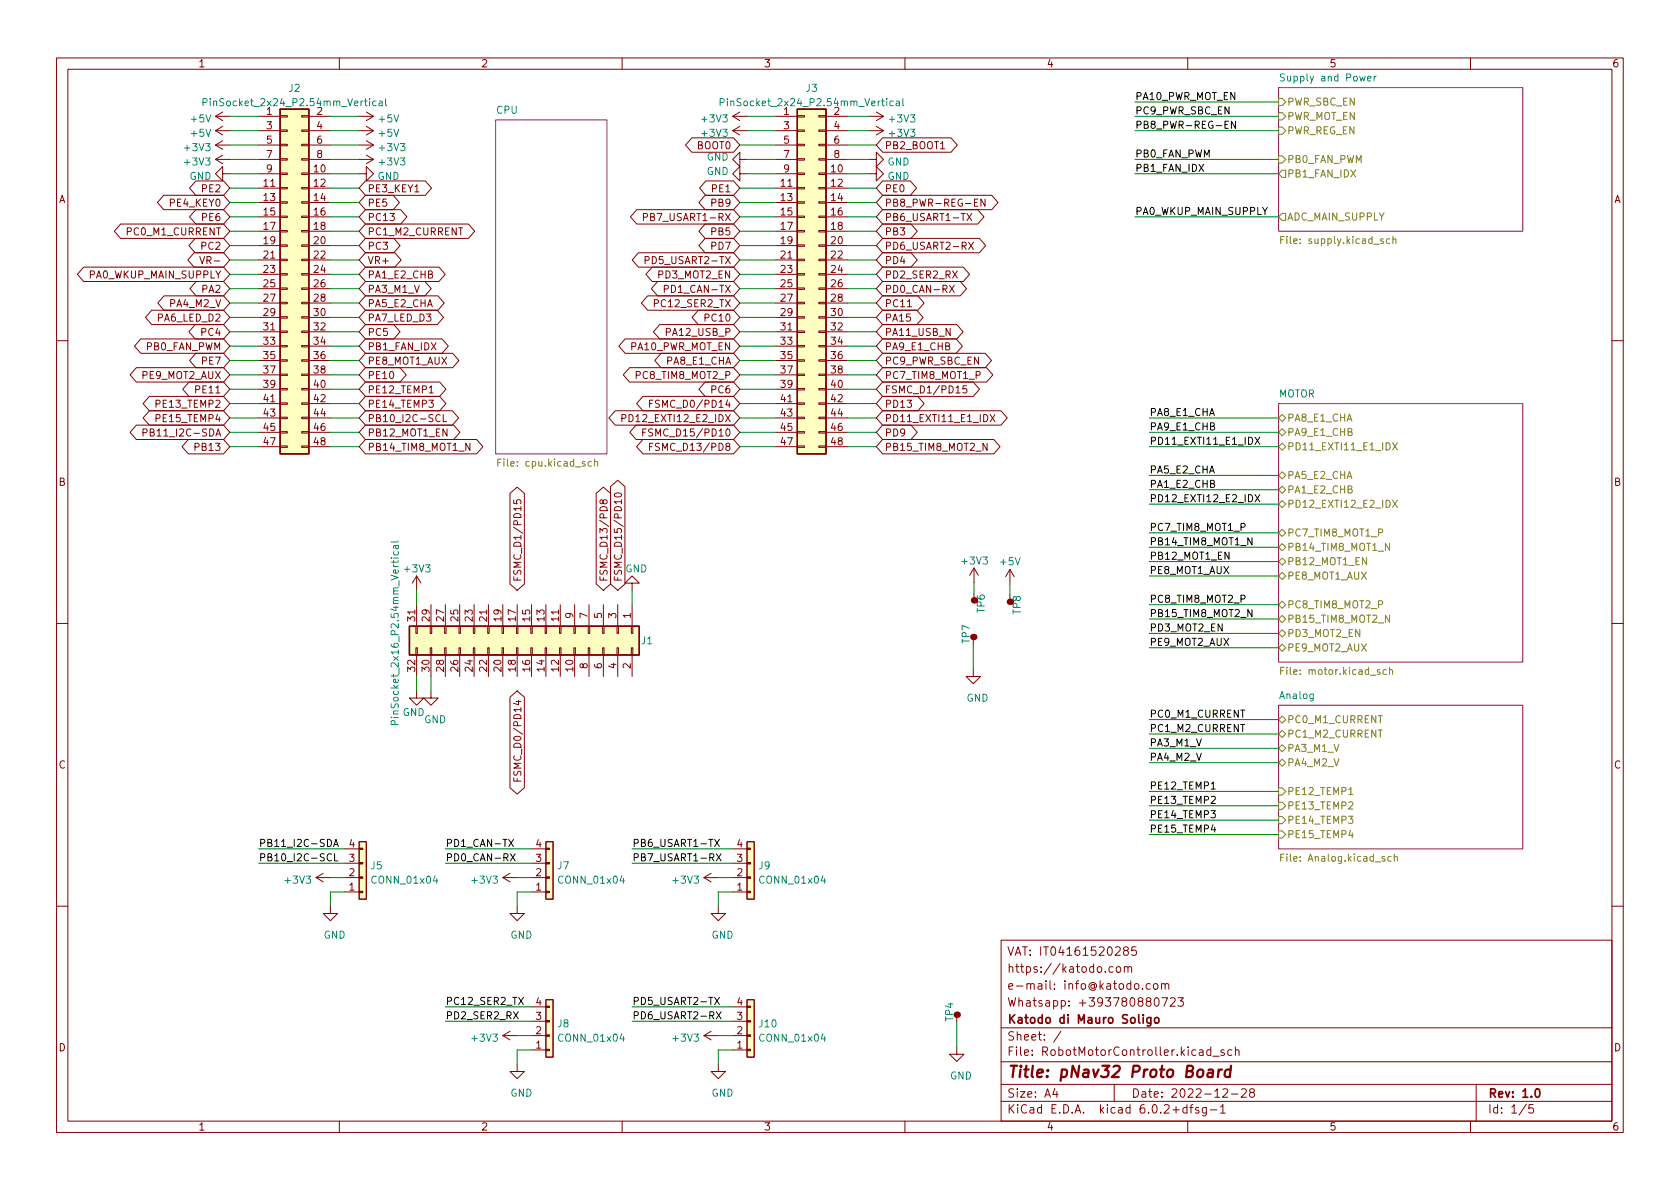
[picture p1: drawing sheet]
<svg xmlns="http://www.w3.org/2000/svg" width="297mm" height="210mm" viewBox="0 0 297 210" stroke-linecap="round" stroke-linejoin="round" font-family="sans-serif">
<g fill="none" stroke="#840000" stroke-width=".18">
<path d="M10 10.2h277v190.1h-277zM12 12.2h273v186.1h-273zM60 10.2v2M64.8 19.8l1.2 .8M110 10.2v2M160 10.2v2M210 10.2v2M260 10.2v2M63.5 20.6h2.5M63.5 23.1h2.5M64.8 22.3l1.2 .8M66 20.6l-1.2 .7"/>
<path d="M66 23.1l-1.2 .8M10 60.2h2M285 60.2h2M10 110.2h2M73.7 101.8l-.8 1.3M73.7 101.8v2.6M73.7 101.8l.7 1.3M111.8 103.1h1.2l-1.2-1.3-1.3 1.3h1.3v1.3M285 110.2h2M76.2 122.2v1.2h1.3l-1.3 1.3-1.3-1.3h1.3M94 157.7h2.5M94 155.2h2.5"/>
<path d="M94 152.6h2.5M94 150.1h2.5M96.5 148.8h1.3v10.2h-1.3zM124.5 155.2h2.5M124.5 155.2l1.2 .8M125.7 154.4l-1.2 .8M10 160.2h2M94 178h2.5M96.5 176.8h1.3v10.1h-1.3zM127 160.3v1.2h1.3l-1.3 1.3-1.3-1.3h1.3M177 166.3h108v32h-108zM196.8 171l-.4-.1-.3 .3v.4l.1 .3h.6"/>
<path d="M197.5 171l.4-.1 .2 .3v.4l-.2 .3h-.4l-.1-.3v-.4zM198.8 171.1l.2-.2 .4 .1v.9M198.8 170.9v1M198.9 168.1l-.3-.3 .1-.2 .2-.2 .5 .1 .1 .2-.1 .2-.6 .2-.2 .3 .1 .4 .2 .1h.5l.1-.3-.1-.4-.2-.1M199.4 171.1l.2-.2 .4 .1 .1 .9M200.9 167.4h-.8v.7l.2-.1 .5 .1 .1 .2v.5l-.3 .1-.5-.1M202 174.8v.1M203.4 174l-.5-.1-.3 .3v.4l.2 .3h.6M204.1 174l.3-.1 .3 .3v.4l-.3 .3h-.3l-.2-.3v-.4zM204.2 176.6l.2-.2a.81 .81 0 0 1 .6 .7 .81 .81 0 0 1-.3 .8h-.1a.81 .81 0 0 1-.4-1.3zM205.4 174.1l.2-.2 .3 .1 .1 .9M205.4 173.9v1"/>
<path d="M205.4 176.4h1l-.6 1.5M206 174.1l.2-.2 .4 .1v.9M206.9 176.6l.6-.2 .2 .2 .1 .3-.9 1h.9M208.3 176.4h.9l-.5 .6 .4 .1v.7l-.2 .1h-.4l-.2-.1M285 160.2h2M60 198.3v2M94 185.7h2.5M94 183.1h2.5M94 180.6h2.5M110 198.3v2M160 198.3v2M177 194.8h108"/>
<path d="M177 191.8h108M177 187.8h108M177 181.8h108M186.5 192.5l-.4 1h1M186.9 193v1M187.6 182.4l-1.3 1.9M197 191.8v3M209.9 195.9l-.5-.1-.3 .3v.4l.2 .3h.6M209.9 195.3v1.5M210 198.3v2M210.4 195.8h.5M210.9 195.3l-.3 .2v1.3"/>
<path d="M211.9 195.9l-.3-.1-.2 .2v.3l.5 .1v.4h-.5M213.3 195.8v1.2l-.3 .3h-.4M213.3 195.9l-.4-.1-.3 .3v.4l.1 .3h.6M214 196.3h1.1M214.1 185.7l-.5-.1-.2 .3v.4l.1 .3h.6M214.1 185.1v1.5M214.4 186.8h1.2M215.8 195.8l.4-.5v1.5M215.8 196.8h.8M216.2 192.7l.6-.2 .2 .2 .1 .3-1 1h1M216.4 185.7l-.3-.1-.2 .2v.3l.5 .1v.4h-.5M217.7 193.5h1.2"/>
<path d="M217.8 185.7l-.4-.1-.3 .3v.4l.1 .3h.6M218.4 185.8l.2-.2 .4 .1 .1 .9M218.4 185.1v1.5M219.5 192.7l.6-.2 .2 .2 .1 .3-1 1h1M221.2 193.2l-.3-.3 .1-.2 .2-.2 .4 .1 .2 .2-.1 .2-.6 .2-.2 .3 .1 .4 .2 .1h.4l.2-.3-.1-.4-.2-.1M260 198.3v2M261 191.8v6.5M269.9 195.3l-1.3 1.9M271.1 195.3h-.7l-.1 .7 .2-.1 .5 .1 .2 .2-.1 .5-.2 .1-.6-.1"/>
</g>
<path d="M202.1 179.4v.2M202.1 179.9v1M203.5 179.9v1.2l-.3 .3h-.4M203.5 180l-.4-.1-.3 .3v.4l.1 .3h.6M204.2 180.1l.2-.2 .4 .2 .1 .5-.1 .3h-.4l-.2-.1zM271.6 192.6l.2-.1a.82 .82 0 0 1 .6 .7 .82 .82 0 0 1-.3 .8h-.2a.81 .81 0 0 1-.6-.6 .81 .81 0 0 1 .3-.8z" fill="none" stroke="#840000" stroke-width=".3"/>
<path d="M213.7 189.2l.2-.1 .5 .1v1.3M214.5 189.6l-.7 .1a.4 .4 0 0 0-.3 .3 .4 .4 0 0 0 .2 .5l.7-.1M215.5 189.1l-.2 1.4M216.1 189.1l-.4 .1-.3 .3M217.6 189.2a.66 .66 0 0 0-1 .3l-.1 .6 .2 .3 .1 .1 .6-.1M217.7 188.5l-.3 2" fill="none" stroke="#840000" stroke-width=".4"/>
<g fill="#fff" stroke="#fff" stroke-width=".18">
<path d="M226.1 124.7h43.1v25.4h-43.1z"/>
<path d="M87.6 21.2h19.7v59.1h-19.7z"/>
<path d="M226.1 71.4h43.1v45.7h-43.1z"/>
<path d="M226.1 15.5h43.1v25.4h-43.1z"/>
</g>
<path d="M226.1 15.5h43.1v25.4h-43.1zM87.6 21.2h19.7v59.1h-19.7zM226.1 71.4h43.1v45.7h-43.1zM226.1 124.7h43.1v25.4h-43.1z" fill="none" stroke="#840084" stroke-width=".18"/>
<g fill="none" stroke="#848400" stroke-width=".18">
<path d="M226.1 17.4h.6l.6 .6-.6 .7h-.6zM226.1 19.9h.6l.6 .7-.6 .6h-.6zM226.1 22.5h.6l.6 .6-.6 .6h-.6zM226.1 27.6h.6l.6 .6-.6 .6h-.6zM226.7 30.1h.6v1.3h-.6l-.6-.7zM226.7 37.7h.6v1.3h-.6l-.6-.7zM226.4 42.4h.5M227 41.8h-.6v1.3M245.7 42.3l-.3-.1-.3 .3 .1 .5h.5M246.3 42.3l.2-.1 .3 .1v.8M246.3 41.8v1.3M226.1 73.9l.6-.6 .6 .6-.6 .6z"/>
<path d="M226.1 76.4l.6-.6 .6 .6-.6 .7zM226.1 79l.6-.6 .6 .6-.6 .6zM246.2 78.3l.9 1.3M247.1 78.3l-.9 1.3M88 81.8h.4M88.6 81.2h-.6v1.2M104.6 81.7l-.4-.1-.2 .2 .1 .6h.5M105.1 81.7l.2-.1 .3 .1 .1 .7M105.1 81.2v1.2M226.1 96.8l.6-.7 .6 .7-.6 .6zM226.1 99.3l.6-.6 .6 .6-.6 .6zM226.1 94.2l.6-.6 .6 .6-.6 .7z"/>
<path d="M226.1 84.1l.6-.7 .6 .7-.6 .6zM226.1 89.1l.6-.6 .6 .6-.6 .7zM226.1 86.6l.6-.6 .6 .6-.6 .6zM245.7 96.1v1.2l-.7-1.2v1.2M246.2 88.5l.9 1.2M247.1 88.5l-.9 1.2M226.1 112l.6-.6 .6 .6-.6 .6zM226.1 106.9l.6-.6 .6 .6-.6 .7zM226.1 114.5l.6-.6 .6 .6-.6 .7zM226.4 118.6h.5M226.7 108.8l.6 .7-.6 .6-.6-.6zM226.7 101.2l.6 .6-.6 .7-.6-.7z"/>
<path d="M227 118h-.6v1.3M245.1 118.5l-.3-.1-.3 .3 .1 .5h.5M245.7 118.5l.2-.1 .3 .1v.8M245.7 118v1.3M245.7 108.8v1.2l-.7-1.2v1.2M226.1 139.3h.6l.6 .6-.6 .7h-.6zM226.1 129.8l.6-.6 .6 .6-.6 .6zM226.1 127.2l.6-.6 .6 .6-.6 .7zM226.1 134.9l.6-.7 .6 .7-.6 .6zM226.7 131.7l.6 .6-.6 .7-.6-.7zM226.1 146.9h.6l.6 .7-.6 .6h-.6zM226.1 144.4h.6l.6 .6-.6 .7h-.6z"/>
<path d="M226.1 141.9h.6l.6 .6-.6 .6h-.6zM226.4 151.6h.5M227 151h-.6v1.3M238.5 140.5h.7M246 151.5l-.4-.1-.2 .3 .1 .5h.5M246.5 151.6l.2-.2 .3 .1 .1 .8M246.5 151v1.3"/>
</g>
<path d="M227.1 13.1h-.5l-.2 .1v.3l.6 .3 .1 .3-.2 .2h-.5M241.8 13.9l.6-.1-.1-.3h-.3l-.2 .2 .1 .6h.4M243 13.5v.8M243.3 13.5l-.3 .2" fill="none" stroke="#008484" stroke-width=".18"/>
<g fill="#ffffc2" stroke="#ffffc2" stroke-width=".18">
<path d="M96.5 148.8h1.3v10.2h-1.3z"/>
<path d="M96.5 176.8h1.3v10.1h-1.3z"/>
</g>
<g fill="#840000" stroke="#840000" stroke-width=".18">
<path d="M96.5 150h.7v.2h-.7z"/>
<path d="M96.5 152.5h.7v.3h-.7z"/>
<path d="M96.5 155.1h.7v.2h-.7z"/>
<path d="M96.5 157.6h.7v.3h-.7z"/>
<path d="M96.5 177.9h.7v.3h-.7z"/>
<path d="M96.5 180.5h.7v.2h-.7z"/>
<path d="M96.5 183h.7v.3h-.7z"/>
<path d="M96.5 185.5h.7v.3h-.7z"/>
</g>
<circle cx="172.1" cy="112.6" r=".57" fill="#840000"/>
<g fill="none" stroke="#840000" stroke-width=".18">
<path d="M63.5 30.7h1.3v-1.2l1.2 1.2-1.2 1.3v-1.3M63.5 28.2h2.5M64.8 27.4l1.2 .8M66 28.2l-1.2 .8M73.5 110.7h.3v1.3h-.3zM73.5 114.5h.3v1.3h-.3zM73.7 106.9v3.8M73.7 115.8v3.8M76.1 110.7h.2v1.3h-.2zM76.1 114.5h.2v1.3h-.2zM76.2 106.9v3.8M76.2 115.8v3.8"/>
<path d="M78.6 110.7h.3v1.3h-.3zM78.6 114.5h.3v1.3h-.3zM78.7 106.9v3.8M78.7 115.8v3.8M81.2 110.7h.2v1.3h-.2zM81.2 114.5h.2v1.3h-.2zM81.3 106.9v3.8M81.3 115.8v3.8M83.7 110.7h.2v1.3h-.2zM83.7 114.5h.2v1.3h-.2zM83.8 106.9v3.8M83.8 115.8v3.8"/>
<path d="M86.2 110.7h.3v1.3h-.3zM86.2 114.5h.3v1.3h-.3zM86.4 106.9v3.8M86.4 115.8v3.8M88.8 110.7h.2v1.3h-.2zM88.8 114.5h.2v1.3h-.2zM88.9 106.9v3.8M88.9 115.8v3.8M91.3 110.7h.3v1.3h-.3zM91.3 114.5h.3v1.3h-.3zM91.4 106.9v3.8M91.4 115.8v3.8"/>
<path d="M93.9 110.7h.2v1.3h-.2zM93.9 114.5h.2v1.3h-.2zM94 106.9v3.8M94 115.8v3.8M96.4 110.7h.2v1.3h-.2zM96.4 114.5h.2v1.3h-.2zM96.5 106.9v3.8M96.5 115.8v3.8M98.9 110.7h.3v1.3h-.3zM98.9 114.5h.3v1.3h-.3zM99.1 106.9v3.8M99.1 115.8v3.8"/>
<path d="M101.5 110.7h.2v1.3h-.2zM101.5 114.5h.2v1.3h-.2zM101.6 106.9v3.8M101.6 115.8v3.8M104 110.7h.3v1.3h-.3zM104 114.5h.3v1.3h-.3zM104.1 106.9v3.8M104.1 115.8v3.8M106.6 110.7h.2v1.3h-.2zM106.6 114.5h.2v1.3h-.2zM106.7 106.9v3.8M106.7 115.8v3.8"/>
<path d="M109.1 110.7h.2v1.3h-.2zM109.1 114.5h.2v1.3h-.2zM109.2 106.9v3.8M109.2 115.8v3.8M111.6 110.7h.3v1.3h-.3zM111.6 114.5h.3v1.3h-.3zM111.8 106.9v3.8M111.8 115.8v3.8M172.1 112.6v1.3M172.2 100.5l-.8 1.2M172.2 100.5v2.5M172.2 100.5l.8 1.2"/>
<path d="M178.6 100.7l-.8 1.3M178.6 100.7v2.5M178.6 100.7l.7 1.3M73.7 122.2v1.2h1.2l-1.2 1.3-1.3-1.3h1.3M55.9 155.2h2.5M55.9 155.2l1.2 .8M57.1 154.4l-1.2 .8M88.9 155.2l1.3 .8M88.9 155.2h2.5M90.2 154.4l-1.3 .8M129.5 155.2h2.6M129.5 157.7h2.6"/>
<path d="M129.5 152.6h2.6M129.5 150.1h2.6M132.1 148.8h1.2v10.2h-1.2zM58.4 160.3v1.2h1.3l-1.3 1.3-1.3-1.3h1.3M88.9 183.1h2.5M88.9 183.1l1.3 .8M90.2 182.4l-1.3 .7M91.4 188.2v1.3h1.3l-1.3 1.2-1.2-1.2h1.2M124.5 183.1l1.2 .8M124.5 183.1h2.5M125.7 182.4l-1.2 .7M127 188.2v1.3h1.3l-1.3 1.2-1.3-1.2h1.3"/>
<path d="M169.2 185.2v1.2h1.2l-1.2 1.3-1.3-1.3h1.3"/>
</g>
<g fill="#ffffc2" stroke="#ffffc2" stroke-width=".18">
<path d="M132.1 148.8h1.2v10.2h-1.2z"/>
<path d="M72.4 110.7h40.6v5.1h-40.6z"/>
</g>
<g fill="#840000" stroke="#840000" stroke-width=".18">
<path d="M132.1 150h.6v.2h-.6z"/>
<path d="M132.1 152.5h.6v.3h-.6z"/>
<path d="M132.1 155.1h.6v.2h-.6z"/>
<path d="M132.1 157.6h.6v.3h-.6z"/>
</g>
<path d="M72.4 110.7h40.6v5.1h-40.6z" fill="none" stroke="#840000" stroke-width=".25"/>
<path d="M69.6 97.5v.4l.2 .2 .6-.1v-.5M69.9 96.4v.5l.2 .2 .3-.2v-.5M70.4 96.4l-.8 .1v.5M70.4 95.7l-.2 .1h-1M69.8 128.1v-.6l-.2-.1-.3 .1-.1 .6h1.2" fill="none" stroke="#008484" stroke-width=".18"/>
<circle cx="169.2" cy="179.4" r=".57" fill="#840000"/>
<path d="M63.5 25.6h2.5M64.8 24.9l1.2 .7M66 25.6l-1.2 .8M129.5 178h2.6M132.1 176.8h1.2v10.1h-1.2zM169.2 179.4v1.3M129.5 185.7h2.6M129.5 183.1h2.6M129.5 180.6h2.6" fill="none" stroke="#840000" stroke-width=".18"/>
<path d="M132.1 176.8h1.2v10.1h-1.2z" fill="#ffffc2" stroke="#ffffc2" stroke-width=".18"/>
<g fill="#840000" stroke="#840000" stroke-width=".18">
<path d="M132.1 177.9h.6v.3h-.6z"/>
<path d="M132.1 180.5h.6v.2h-.6z"/>
<path d="M132.1 183h.6v.3h-.6z"/>
<path d="M132.1 185.5h.6v.3h-.6z"/>
</g>
<circle cx="172.2" cy="106.2" r=".57" fill="#840000"/>
<path d="M172.2 104.9v1.3" fill="none" stroke="#840000" stroke-width=".18"/>
<circle cx="178.6" cy="106.4" r=".57" fill="#840000"/>
<g fill="none" stroke="#840000" stroke-width=".18">
<path d="M39.4 19.8l-1.3 .8M130.8 19.8l-1.3 .8M154.9 19.8l1.3 .8M21.3 39.6h18.2l1.1 1.3-1.1 1.3h-18.2l-1.1-1.3zM28.9 34.5h10.6l1.1 1.3-1.1 1.3h-10.6l-1.1-1.3zM34.6 37.1h4.9l1.1 1.2-1.1 1.3h-4.9l-1.1-1.3zM34.6 32h4.9l1.1 1.3-1.1 1.2h-4.9l-1.1-1.2zM38.1 20.6h2.5M38.1 23.1h2.5M38.1 25.6h2.5M38.1 28.2h2.5M38.1 28.2l1.3 .8"/>
<path d="M38.1 25.6l1.3 .8M38.1 23.1l1.3 .8M38.1 20.6l1.3 .7M39.4 30.7v-1.2l-1.3 1.2 1.3 1.3v-1.3h1.2M39.4 27.4l-1.3 .8M39.4 24.9l-1.3 .7M39.4 22.3l-1.3 .8M45.7 20.6h3.8M45.7 30.7h3.8M45.7 33.3h3.8M45.7 35.8h3.8M45.7 38.3h3.8"/>
<path d="M45.7 23.1h3.8M45.7 25.6h3.8M45.7 28.2h3.8M49.5 38.2h1.3v.3h-1.3zM49.5 35.7h1.3v.2h-1.3zM49.5 33.1h1.3v.3h-1.3zM49.5 30.6h1.3v.3h-1.3zM49.5 28.1h1.3v.2h-1.3zM49.5 25.5h1.3v.3h-1.3zM49.5 23h1.3v.2h-1.3zM49.5 20.4h1.3v.3h-1.3zM53.3 38.2h1.3v.3h-1.3z"/>
<path d="M53.3 35.7h1.3v.2h-1.3zM53.3 33.1h1.3v.3h-1.3zM53.3 30.6h1.3v.3h-1.3zM53.3 28.1h1.3v.2h-1.3zM53.3 25.5h1.3v.3h-1.3zM53.3 23h1.3v.2h-1.3zM53.3 20.4h1.3v.3h-1.3zM54.6 20.6h3.8M54.6 30.7h3.8M54.6 33.3h3.8M54.6 35.8h3.8M54.6 38.3h3.8"/>
<path d="M54.6 23.1h3.8M54.6 25.6h3.8M54.6 28.2h3.8M64.6 32h10.6l1.1 1.3-1.1 1.2h-10.6l-1.1-1.2zM64.6 34.5h4.9l1.1 1.3-1.1 1.3h-4.9l-1.1-1.3zM64.6 37.1h6.2l1.2 1.2-1.2 1.3h-6.2l-1.1-1.3zM64.6 39.6h18.2l1.1 1.3-1.1 1.3h-18.2l-1.1-1.3zM73.4 33.9h.7M112.6 37.1h17.1l1.1 1.2-1.1 1.3h-17.1l-1.1-1.3zM113.8 38.4l.6-.1 .1-.1-.1-.3-.6-.2v1.3M122.3 24.4h7.4l1.1 1.2-1.1 1.3h-7.4l-1.1-1.3zM124.7 34.5h5l1.1 1.3-1.1 1.3h-5l-1.1-1.3z"/>
<path d="M124.7 39.6h5l1.1 1.3-1.1 1.3h-5l-1.1-1.3zM124.8 32h4.9l1.1 1.3-1.1 1.2h-4.9l-1.1-1.2zM129.5 20.6h2.6M129.5 23.1h2.6M129.5 23.1l1.3 .8M129.5 20.6l1.3 .7M130.8 30.7v-1.2l-1.3 1.2 1.3 1.3v-1.3h1.3M130.8 28.2v-1.3l-1.3 1.3 1.3 1.3v-1.3h1.3M130.8 22.3l-1.3 .8M137.2 20.6h3.8M137.2 30.7h3.8M137.2 33.3h3.8"/>
<path d="M137.2 35.8h3.8M137.2 38.3h3.8M137.2 23.1h3.8M137.2 25.6h3.8M137.2 28.2h3.8M141 38.2h1.2v.3h-1.2zM141 35.7h1.2v.2h-1.2zM141 33.1h1.2v.3h-1.2zM141 30.6h1.2v.3h-1.2zM141 28.1h1.2v.2h-1.2zM141 25.5h1.2v.3h-1.2zM141 23h1.2v.2h-1.2z"/>
<path d="M141 20.4h1.2v.3h-1.2zM144.8 38.2h1.2v.3h-1.2zM144.8 35.7h1.2v.2h-1.2zM144.8 33.1h1.2v.3h-1.2zM144.8 30.6h1.2v.3h-1.2zM144.8 28.1h1.2v.2h-1.2zM144.8 25.5h1.2v.3h-1.2zM144.8 23h1.2v.2h-1.2zM144.8 20.4h1.2v.3h-1.2zM146 20.6h3.9M146 30.7h3.9M146 33.3h3.9"/>
<path d="M146 35.8h3.9M146 38.3h3.9M146 23.1h3.9M146 25.6h3.9M146 28.2h3.9M153.7 30.7h1.2v-1.2l1.3 1.2-1.3 1.3v-1.3M153.7 28.2h1.2v-1.3l1.3 1.3-1.3 1.3v-1.3M153.7 20.6h2.5M153.7 23.1h2.5M154.9 22.3l1.3 .8M156.1 32h4.9l1.1 1.3-1.1 1.2h-4.9l-1.2-1.2zM156.1 34.5h19.2l1.2 1.3-1.2 1.3h-19.2l-1.2-1.3z"/>
<path d="M156.1 37.1h16.8l1.1 1.2-1.1 1.3h-16.8l-1.2-1.3zM156.1 24.4h12l1.2 1.2-1.2 1.3h-12l-1.2-1.3zM156.1 39.6h5l1.1 1.3-1.1 1.3h-5l-1.2-1.3zM156.2 20.6l-1.3 .7M156.2 23.1l-1.3 .8M166.3 26.3h.7M171 37.7l.8 1.3M171.8 37.7l-.8 1.3M172.9 35.2h-.6v1.3h.6M174.2 35.2v1.3l-.8-1.3v1.3M14.8 47.2h24.7l1.1 1.3-1.1 1.3h-24.7l-1.1-1.3zM24.9 59.9h14.6l1.1 1.3-1.1 1.3h-14.6l-1.1-1.3z"/>
<path d="M26.8 54.9h12.7l1.1 1.2-1.1 1.3h-12.7l-1.1-1.3zM29 52.3h10.5l1.1 1.3-1.1 1.3h-10.5l-1.1-1.3zM34.3 44.7h5.2l1.1 1.3-1.1 1.2h-5.2l-1.1-1.2zM34.5 42.2h5l1.1 1.2-1.1 1.3h-5l-1.1-1.3zM34.5 57.4h5l1.1 1.3-1.1 1.2h-5l-1.1-1.2zM34.7 49.8h4.8l1.1 1.2-1.1 1.3h-4.8l-1.1-1.3zM35.3 45.4l.4 1.2 .5-1.2M45.7 40.9h3.8M45.7 43.4h3.8M45.7 46h3.8M45.7 48.5h3.8M45.7 51h3.8"/>
<path d="M45.7 53.6h3.8M45.7 56.1h3.8M45.7 58.7h3.8M49.5 58.5h1.3v.3h-1.3zM49.5 56h1.3v.3h-1.3zM49.5 53.5h1.3v.2h-1.3zM49.5 50.9h1.3v.3h-1.3zM49.5 48.4h1.3v.2h-1.3zM49.5 45.8h1.3v.3h-1.3zM49.5 43.3h1.3v.3h-1.3zM49.5 40.8h1.3v.2h-1.3zM53.3 58.5h1.3v.3h-1.3z"/>
<path d="M53.3 56h1.3v.3h-1.3zM53.3 53.5h1.3v.2h-1.3zM53.3 50.9h1.3v.3h-1.3zM53.3 48.4h1.3v.2h-1.3zM53.3 45.8h1.3v.3h-1.3zM53.3 43.3h1.3v.3h-1.3zM53.3 40.8h1.3v.2h-1.3zM54.6 40.9h3.8M54.6 43.4h3.8M54.6 46h3.8M54.6 48.5h3.8M54.6 51h3.8"/>
<path d="M54.6 53.6h3.8M54.6 56.1h3.8M54.6 58.7h3.8M64.6 44.7h5.2l1.1 1.3-1.1 1.2h-5.2l-1.1-1.2zM64.6 57.4h5l1.1 1.3-1.1 1.2h-5l-1.1-1.2zM64.6 47.2h13l1.1 1.3-1.1 1.3h-13l-1.1-1.3zM64.6 42.2h5l1.1 1.2-1.1 1.3h-5l-1.1-1.3zM64.6 54.9h12.7l1.1 1.2-1.1 1.3h-12.7l-1.1-1.3zM64.6 49.8h10.5l1.1 1.2-1.1 1.3h-10.5l-1.1-1.3zM64.6 59.9h13.6l1.1 1.3-1.1 1.3h-13.6l-1.1-1.3zM64.6 52.3h12.8l1.1 1.3-1.1 1.3h-12.8l-1.1-1.3zM110.5 59.9h19.2l1.1 1.3-1.1 1.3h-19.2l-1.1-1.3z"/>
<path d="M112.9 44.7h16.8l1.1 1.3-1.1 1.2h-16.8l-1.1-1.2zM114.1 46h.6l.1-.2-.1-.3-.6-.1v1.2M114.5 52.3h15.2l1.1 1.3-1.1 1.3h-15.2l-1.1-1.3zM115.3 47.2h14.4l1.1 1.3-1.1 1.3h-14.4l-1.1-1.3zM116.3 49.8h13.4l1.1 1.2-1.1 1.3h-13.4l-1.1-1.3zM116.6 57.4h13.1l1.1 1.3-1.1 1.2h-13.1l-1.1-1.2zM117.5 51.1l.6-.1 .1-.1-.1-.3-.6-.2v1.3M123.5 54.9h6.2l1.1 1.2-1.1 1.3h-6.2l-1.1-1.3zM124.7 42.2h5l1.1 1.2-1.1 1.3h-5l-1.1-1.3zM137.2 40.9h3.8M137.2 43.4h3.8M137.2 46h3.8"/>
<path d="M137.2 48.5h3.8M137.2 51h3.8M137.2 53.6h3.8M137.2 56.1h3.8M137.2 58.7h3.8M141 58.5h1.2v.3h-1.2zM141 56h1.2v.3h-1.2zM141 53.5h1.2v.2h-1.2zM141 50.9h1.2v.3h-1.2zM141 48.4h1.2v.2h-1.2zM141 45.8h1.2v.3h-1.2zM141 43.3h1.2v.3h-1.2z"/>
<path d="M141 40.8h1.2v.2h-1.2zM144.8 58.5h1.2v.3h-1.2zM144.8 56h1.2v.3h-1.2zM144.8 53.5h1.2v.2h-1.2zM144.8 50.9h1.2v.3h-1.2zM144.8 48.4h1.2v.2h-1.2zM144.8 45.8h1.2v.3h-1.2zM144.8 43.3h1.2v.3h-1.2zM144.8 40.8h1.2v.2h-1.2zM146 40.9h3.9M146 43.4h3.9M146 46h3.9"/>
<path d="M146 48.5h3.9M146 51h3.9M146 53.6h3.9M146 56.1h3.9M146 58.7h3.9M156.1 57.4h13.1l1.1 1.3-1.1 1.2h-13.1l-1.2-1.2zM156.1 59.9h13l1.1 1.3-1.1 1.3h-13l-1.2-1.3zM156.1 54.9h6l1.1 1.2-1.1 1.3h-6l-1.2-1.3zM156.1 44.7h5l1.1 1.3-1.1 1.2h-5l-1.2-1.2zM156.1 52.3h6.2l1.1 1.3-1.1 1.3h-6.2l-1.2-1.3zM156.1 49.8h13.7l1.1 1.2-1.1 1.3h-13.7l-1.2-1.3zM156.1 42.2h17.1l1.1 1.2-1.1 1.3h-17.1l-1.2-1.3z"/>
<path d="M156.1 47.2h14.2l1.1 1.3-1.1 1.3h-14.2l-1.2-1.3zM160.4 54.3h.8M167.9 50.4l.8 1.3M168.7 50.4l-.8 1.3M171.3 42.8l.8 1.3M172.1 42.8l-.8 1.3M24.1 75.2h15.4l1.1 1.2-1.1 1.3h-15.4l-1.1-1.3zM24.1 65h15.4l1.1 1.3-1.1 1.3h-15.4l-1.1-1.3zM25.3 76.5l.6-.1 .1-.1v-.3l-.7-.2v1.3M26.4 70.1h13.1l1.1 1.3-1.1 1.2h-13.1l-1.1-1.2zM26.4 72.6h13.1l1.1 1.3-1.1 1.3h-13.1l-1.1-1.3zM33.3 77.7h6.2l1.1 1.3-1.1 1.3h-6.2l-1.1-1.3z"/>
<path d="M33.4 67.6h6.1l1.1 1.2-1.1 1.3h-6.1l-1.1-1.3zM34.6 62.5h4.9l1.1 1.2-1.1 1.3h-4.9l-1.1-1.3zM45.7 61.2h3.8M45.7 63.7h3.8M45.7 66.3h3.8M45.7 68.8h3.8M45.7 71.4h3.8M45.7 73.9h3.8M45.7 76.4h3.8M45.7 79h3.8M49.5 78.9h1.3v.2h-1.3zM49.5 76.3h1.3v.3h-1.3z"/>
<path d="M49.5 73.8h1.3v.2h-1.3zM49.5 71.2h1.3v.3h-1.3zM49.5 68.7h1.3v.3h-1.3zM49.5 66.2h1.3v.2h-1.3zM49.5 63.6h1.3v.3h-1.3zM49.5 61.1h1.3v.2h-1.3zM53.3 78.9h1.3v.2h-1.3zM53.3 76.3h1.3v.3h-1.3zM53.3 73.8h1.3v.2h-1.3zM53.3 71.2h1.3v.3h-1.3zM53.3 68.7h1.3v.3h-1.3zM53.3 66.2h1.3v.2h-1.3z"/>
<path d="M53.3 63.6h1.3v.3h-1.3zM53.3 61.1h1.3v.2h-1.3zM54.6 61.2h3.8M54.6 63.7h3.8M54.6 66.3h3.8M54.6 68.8h3.8M54.6 71.4h3.8M54.6 73.9h3.8M54.6 76.4h3.8M54.6 79h3.8M64.6 67.6h13.1l1.1 1.2-1.1 1.3h-13.1l-1.1-1.3zM64.6 65h6.1l1.1 1.3-1.1 1.3h-6.1l-1.1-1.3z"/>
<path d="M64.6 62.5h15.4l1.1 1.2-1.1 1.3h-15.4l-1.1-1.3zM64.6 75.2h15.6l1.1 1.2-1.1 1.3h-15.6l-1.1-1.3zM64.6 77.7h19.7l1.1 1.3-1.1 1.3h-19.7l-1.1-1.3zM64.6 72.6h15.4l1.1 1.3-1.1 1.3h-15.4l-1.1-1.3zM64.6 70.1h13.1l1.1 1.3-1.1 1.2h-13.1l-1.1-1.2zM75.9 69.5h.7M77.8 73.4a.6 .6 0 0 0-.8 .4 .6 .6 0 0 0 .6 .8l.2-.1M78.4 73.3v1.3h.6M83.1 78.4v1.3l-.7-1.3v1.3M108.8 72.6h20.9l1.1 1.3-1.1 1.3h-20.9l-1.1-1.3zM110 74l.6-.1 .1-.2-.1-.3-.6-.1v1.3M111.3 65h18.4l1.1 1.3-1.1 1.3h-18.4l-1.1-1.3z"/>
<path d="M112.5 75.2h17.2l1.1 1.2-1.1 1.3h-17.2l-1.1-1.3zM113.6 76.4h.5M113.7 70.1h16l1.1 1.3-1.1 1.2h-16l-1.1-1.2zM113.7 77.7h16l1.1 1.3-1.1 1.3h-16l-1.1-1.3zM114.2 75.8h-.6v1.3M114.9 71.4h.4M114.9 79h.4M115.4 75.9l-.5-.1-.2 .2v.3l.6 .3 .1 .3-.2 .2h-.5M115.5 70.8h-.6v1.2M115.5 78.4h-.6v1.3M116.9 62.5h12.8l1.1 1.2-1.1 1.3h-12.8l-1.1-1.3zM124.7 67.6h5l1.1 1.2-1.1 1.3h-5l-1.1-1.3z"/>
<path d="M137.2 61.2h3.8M137.2 63.7h3.8M137.2 66.3h3.8M137.2 68.8h3.8M137.2 71.4h3.8M137.2 73.9h3.8M137.2 76.4h3.8M137.2 79h3.8M141 78.9h1.2v.2h-1.2zM141 76.3h1.2v.3h-1.2zM141 73.8h1.2v.2h-1.2zM141 71.2h1.2v.3h-1.2z"/>
<path d="M141 68.7h1.2v.3h-1.2zM141 66.2h1.2v.2h-1.2zM141 63.6h1.2v.3h-1.2zM141 61.1h1.2v.2h-1.2zM144.8 78.9h1.2v.2h-1.2zM144.8 76.3h1.2v.3h-1.2zM144.8 73.8h1.2v.2h-1.2zM144.8 71.2h1.2v.3h-1.2zM144.8 68.7h1.2v.3h-1.2zM144.8 66.2h1.2v.2h-1.2zM144.8 63.6h1.2v.3h-1.2zM144.8 61.1h1.2v.2h-1.2z"/>
<path d="M146 61.2h3.9M146 63.7h3.9M146 66.3h3.9M146 68.8h3.9M146 71.4h3.9M146 73.9h3.9M146 76.4h3.9M146 79h3.9M156.1 75.2h5l1.1 1.2-1.1 1.3h-5l-1.2-1.3zM156.1 70.1h6.2l1.1 1.3-1.1 1.2h-6.2l-1.2-1.2zM156.1 62.5h18.1l1.1 1.2-1.1 1.3h-18.1l-1.2-1.3zM156.1 65h18.3l1.1 1.3-1.1 1.3h-18.3l-1.2-1.3z"/>
<path d="M156.1 67.6h16l1.1 1.2-1.1 1.3h-16l-1.2-1.3zM156.1 72.6h20.9l1.1 1.3-1.1 1.3h-20.9l-1.2-1.3zM156.1 77.7h19.6l1.1 1.3-1.1 1.3h-19.6l-1.2-1.3zM170.9 68.2h-.6l-.1 .6 .2-.1 .4 .1 .2 .1-.1 .5-.2 .1-.5-.1M174.5 78.4v1.3l-.7-1.3v1.3M175.1 73.3l.8 1.3M175.9 73.3l-.8 1.3M90.2 87.3l1.2-1.2 1.3 1.2v16l-1.3 1.1-1.2-1.1zM90.8 88.4v.6l.6 .1-.1-.2 .1-.4 .2-.1h.4l.1 .2-.1 .5M105.4 87.3l1.3-1.2 1.3 1.2v16l-1.3 1.1-1.3-1.1zM106.6 88.6l.3-.2h.2l.2 .2v.4l-.4 .1-.2-.1-.2-.6h-.2l-.2 .1v.4l.1 .1 .2 .1 .2-.2M107.9 86l1.3-1.1 1.3 1.1v17.3l-1.3 1.1-1.3-1.1z"/>
<path d="M108.7 87.3a.75 .75 0 0 1 1.2 .3 .72 .72 0 0 1-1.3-.1zM172.1 118.4v1.2h1.3l-1.3 1.3-1.3-1.3h1.3M178.6 105.2v1.2M90.2 123.3l1.2-1.1 1.3 1.1v16l-1.3 1.1-1.2-1.1zM90.8 137.5v.6h1.3M91.4 137.7v.4M61 157.7h2.5M61 155.2h2.5M61 152.6h2.5M61 150.1h2.5M63.5 148.8h1.3v10.2h-1.3zM91.4 160.3v1.2h1.3l-1.3 1.3-1.2-1.3h1.2"/>
</g>
<g fill="#ffffc2" stroke="#ffffc2" stroke-width=".18">
<path d="M141 19.3h5v61h-5z"/>
<path d="M63.5 148.8h1.3v10.2h-1.3z"/>
<path d="M49.5 19.3h5.1v61h-5.1z"/>
</g>
<path d="M49.5 19.3h5.1v61h-5.1zM141 19.3h5v61h-5z" fill="none" stroke="#840000" stroke-width=".25"/>
<path d="M35.9 18.1l.6-.1 .1-.1v-.3l-.7-.2v1.3M66.5 17.9h-.4l-.2 .2 .1 .5h.5M67 17.9h.5l.1 .8M67.6 18.2h-.4l-.2 .2 .2 .3 .4-.1M68.2 17.4v1.1l.2 .2M127.3 18.1l.6-.1 .2-.1-.1-.3-.7-.2v1.3M157.9 17.9h-.3l-.3 .2 .1 .5h.5M158.5 17.9h.5v.8M159 18.2h-.4l-.2 .2 .2 .3 .4-.1M159.6 17.4v1.1l.2 .2" fill="none" stroke="#008484" stroke-width=".18"/>
<g fill="#840000" stroke="#840000" stroke-width=".18">
<path d="M63.5 150h.6v.2h-.6z"/>
<path d="M63.5 152.5h.6v.3h-.6z"/>
<path d="M63.5 155.1h.6v.2h-.6z"/>
<path d="M63.5 157.6h.6v.3h-.6z"/>
</g>
<g fill="none" stroke="#000" stroke-width=".18">
<path d="M217.2 21.4h-.6v1.3h.6M218.5 21.4v1.3l-.8-1.3v1.3M221.9 77.3l.8 1.3M222.7 77.3l-.8 1.3M221.4 95.1v1.3l-.8-1.3v1.3M221.9 87.5l.8 1.2M222.7 87.5l-.8 1.2M221.4 107.8v1.3l-.8-1.3v1.3M214.2 139.5h.7M57.9 148.4a.64 .64 0 0 1 .7 .7 .64 .64 0 0 1-.7 .6zM58.6 151.1a.6 .6 0 0 0-.8 .4 .6 .6 0 0 0 .6 .7l.2-.1M59 149.7l.4-1.3 .4 1.3"/>
<path d="M59.1 149.3h.6M59.2 151v1.2h.6M89.9 148.4l.9 1.3M90.2 151l.9 1.2M90.8 148.4l-.9 1.3M91.1 151l-.9 1.2M126.4 148.4l.8 1.3M126.7 151l.8 1.2M127.2 148.4l-.8 1.3M127.5 151l-.8 1.2M126.4 176.4l.8 1.2M126.7 178.9l.8 1.3"/>
<path d="M127.2 176.4l-.8 1.2M127.5 178.9l-.8 1.3"/>
</g>
<g fill="none" stroke="#008400" stroke-width=".18">
<path d="M200.7 18h25.4M40.6 20.6h5.1M40.6 30.7h5.1M40.6 23.1h5.1M40.6 38.3h5.1M40.6 25.6h5.1M40.6 33.3h5.1M40.6 28.2h5.1M40.6 35.8h5.1M58.4 20.6h5.1M58.4 30.7h5.1M58.4 23.1h5.1"/>
<path d="M58.4 38.3h5.1M58.4 25.6h5.1M58.4 33.3h5.1M58.4 28.2h5.1M58.4 35.8h5.1M130.8 38.3h6.4M130.8 25.6h6.4M130.8 33.3h6.4M130.8 35.8h6.4M132.1 20.6h5.1M132.1 30.7h5.1M132.1 23.1h5.1"/>
<path d="M132.1 28.2h5.1M149.9 20.6h3.8M149.9 30.7h3.8M149.9 23.1h3.8M149.9 38.3h5M149.9 25.6h5M149.9 33.3h5M149.9 28.2h3.8M149.9 35.8h5M200.7 20.6h25.4M200.7 30.7h25.4M200.7 23.1h25.4"/>
<path d="M200.7 38.3h25.4M200.7 28.2h25.4M40.6 58.7h5.1M40.6 56.1h5.1M40.6 43.4h5.1M40.6 51h5.1M40.6 53.6h5.1M40.6 48.5h5.1M40.6 46h5.1M40.6 40.9h5.1M58.4 58.7h5.1M58.4 56.1h5.1"/>
<path d="M58.4 43.4h5.1M58.4 51h5.1M58.4 53.6h5.1M58.4 48.5h5.1M58.4 46h5.1M58.4 40.9h5.1M130.8 58.7h6.4M130.8 56.1h6.4M130.8 43.4h6.4M130.8 51h6.4M130.8 53.6h6.4M130.8 48.5h6.4"/>
<path d="M130.8 46h6.4M130.8 40.9h6.4M149.9 58.7h5M149.9 56.1h5M149.9 43.4h5M149.9 51h5M149.9 53.6h5M149.9 48.5h5M149.9 46h5M149.9 40.9h5M40.6 71.4h5.1M40.6 68.8h5.1"/>
<path d="M40.6 66.3h5.1M40.6 76.4h5.1M40.6 73.9h5.1M40.6 63.7h5.1M40.6 61.2h5.1M40.6 79h5.1M58.4 71.4h5.1M58.4 68.8h5.1M58.4 66.3h5.1M58.4 76.4h5.1M58.4 73.9h5.1M58.4 63.7h5.1"/>
<path d="M58.4 61.2h5.1M58.4 79h5.1M130.8 71.4h6.4M130.8 68.8h6.4M130.8 66.3h6.4M130.8 76.4h6.4M130.8 73.9h6.4M130.8 63.7h6.4M130.8 61.2h6.4M130.8 79h6.4M149.9 71.4h5M149.9 68.8h5"/>
<path d="M149.9 66.3h5M149.9 76.4h5M149.9 73.9h5M149.9 63.7h5M149.9 61.2h5M149.9 79h5M203.2 76.4h22.9M203.2 73.9h22.9M203.2 79h22.9M203.2 96.8h22.9M203.2 99.3h22.9M203.2 86.6h22.9"/>
<path d="M203.2 84.1h22.9M203.2 89.1h22.9M203.2 94.2h22.9M73.7 104.4v2.5M73.7 119.6v2.6M76.2 119.6v2.6M111.8 104.4v2.5M172.1 113.9v4.5M172.2 103v1.9M178.6 103.2v2M203.2 109.5h22.9M203.2 106.9h22.9"/>
<path d="M203.2 101.8h22.9M203.2 114.5h22.9M203.2 112h22.9M203.2 129.8h22.9M203.2 127.2h22.9M203.2 134.9h22.9M203.2 132.3h22.9M203.2 139.9h22.9M45.7 150.1h15.3M45.7 152.6h15.3M58.4 155.2h2.6M61 157.7h-2.6v2.6"/>
<path d="M78.7 150.1h15.3M78.7 152.6h15.3M91.4 155.2h2.6M94 157.7h-2.6v2.6M111.8 150.1h17.7M111.8 152.6h17.7M127 155.2h2.5M129.5 157.7h-2.5v2.6M203.2 145h22.9M203.2 142.5h22.9M203.2 147.6h22.9M78.7 178h15.3"/>
<path d="M111.8 178h17.7M78.7 180.6h15.3M91.4 183.1h2.6M94 185.7h-2.6v2.5M111.8 180.6h17.7M127 183.1h2.5M129.5 185.7h-2.5v2.5M169.2 180.7v4.5"/>
</g>
<text font-size="2.8" fill="#840000" x="178" y="190.6">Title: pNav32 Proto Board</text>
<g font-size="2.1" fill="#840000">
<text x="178" y="172">https://katodo.com</text>
<text x="178" y="169">VAT: IT04161520285</text>
<text x="178" y="178">Whatsapp: +393780880723</text>
<text x="178" y="175">e-mail: info@katodo.com</text>
<text x="178" y="184">Sheet: /</text>
<text x="178" y="181">Katodo di Mauro Soligo</text>
<text x="178" y="186.7">File: RobotMotorController.kicad_sch</text>
<text x="178" y="196.9">KiCad E.D.A. kicad 6.0.2+dfsg-1</text>
<text x="178" y="194.1">Size: A4</text>
<text x="200" y="194.1">Date: 2022-12-28</text>
<text x="263" y="194.1">Rev: 1.0</text>
<text x="263" y="196.9">Id: 1/5</text>
</g>
<g font-size="1.8" fill="#840000">
<text x="35" y="11.9">1</text>
<text x="85" y="11.9">2</text>
<text x="135" y="11.9">3</text>
<text x="185" y="11.9">4</text>
<text x="235" y="11.9">5</text>
<text x="285" y="11.9">6</text>
<text x="47.1" y="20.3">1</text>
<text x="47.1" y="22.9">3</text>
<text x="56" y="20.3">2</text>
<text x="56" y="22.9">4</text>
<text x="138.6" y="20.3">1</text>
<text x="138.6" y="22.9">3</text>
<text x="147.5" y="20.3">2</text>
<text x="147.5" y="22.9">4</text>
<text x="47.1" y="25.4">5</text>
<text x="47.1" y="27.9">7</text>
<text x="56" y="25.4">6</text>
<text x="56" y="27.9">8</text>
<text x="123.3" y="26.4">BOOT0</text>
<text x="138.6" y="25.4">5</text>
<text x="138.6" y="27.9">7</text>
<text x="147.5" y="25.4">6</text>
<text x="147.5" y="27.9">8</text>
<text x="156.4" y="26.4">PB2_BOOT1</text>
<text x="10.3" y="35.9">A</text>
<text x="35.9" y="34">PE2</text>
<text x="46.6" y="33">11</text>
<text x="46.6" y="35.6">13</text>
<text x="47.1" y="30.5">9</text>
<text x="55.5" y="30.5">10</text>
<text x="55.5" y="33">12</text>
<text x="55.5" y="35.6">14</text>
<text x="64.9" y="34">PE3_KEY1</text>
<text x="126" y="34">PE1</text>
<text x="138.1" y="33">11</text>
<text x="138.1" y="35.6">13</text>
<text x="138.6" y="30.5">9</text>
<text x="147" y="30.5">10</text>
<text x="147" y="33">12</text>
<text x="147" y="35.6">14</text>
<text x="156.4" y="34">PE0</text>
<text x="285.3" y="35.9">A</text>
<text x="22.7" y="41.6">PC0_M1_CURRENT</text>
<text x="30.3" y="36.5">PE4_KEY0</text>
<text x="35.9" y="39.1">PE6</text>
<text x="46.6" y="38.1">15</text>
<text x="46.6" y="40.6">17</text>
<text x="55.5" y="38.1">16</text>
<text x="55.5" y="40.6">18</text>
<text x="64.9" y="36.5">PE5</text>
<text x="64.9" y="39.1">PC13</text>
<text x="64.9" y="41.6">PC1_M2_CURRENT</text>
<text x="114.8" y="39.1">PB7_USART1-RX</text>
<text x="125.9" y="36.5">PB9</text>
<text x="125.9" y="41.6">PB5</text>
<text x="138.1" y="38.1">15</text>
<text x="138.1" y="40.6">17</text>
<text x="147" y="38.1">16</text>
<text x="147" y="40.6">18</text>
<text x="156.4" y="36.5">PB8_PWR-REG-EN</text>
<text x="156.4" y="39.1">PB6_USART1-TX</text>
<text x="156.4" y="41.6">PB3</text>
<text x="35.8" y="44.2">PC2</text>
<text x="36.2" y="46.7">VR-</text>
<text x="46.6" y="43.2">19</text>
<text x="46.6" y="45.7">21</text>
<text x="55.5" y="43.2">20</text>
<text x="55.5" y="45.7">22</text>
<text x="64.9" y="46.7">VR+</text>
<text x="64.9" y="44.2">PC3</text>
<text x="115" y="46.7">PD5_USART2-TX</text>
<text x="125.9" y="44.2">PD7</text>
<text x="138.1" y="43.2">19</text>
<text x="138.1" y="45.7">21</text>
<text x="147" y="43.2">20</text>
<text x="147" y="45.7">22</text>
<text x="156.4" y="46.7">PD4</text>
<text x="156.4" y="44.2">PD6_USART2-RX</text>
<text x="15.8" y="49.2">PA0_WKUP_MAIN_SUPPLY</text>
<text x="35.8" y="51.8">PA2</text>
<text x="46.6" y="48.3">23</text>
<text x="46.6" y="50.8">25</text>
<text x="46.6" y="53.3">27</text>
<text x="55.5" y="48.3">24</text>
<text x="55.5" y="50.8">26</text>
<text x="55.5" y="53.3">28</text>
<text x="64.9" y="49.2">PA1_E2_CHB</text>
<text x="64.9" y="51.8">PA3_M1_V</text>
<text x="116.6" y="49.2">PD3_MOT2_EN</text>
<text x="118.3" y="51.8">PD1_CAN-TX</text>
<text x="138.1" y="48.3">23</text>
<text x="138.1" y="50.8">25</text>
<text x="138.1" y="53.3">27</text>
<text x="147" y="48.3">24</text>
<text x="147" y="50.8">26</text>
<text x="147" y="53.3">28</text>
<text x="156.4" y="51.8">PD0_CAN-RX</text>
<text x="156.4" y="49.2">PD2_SER2_RX</text>
<text x="28" y="56.9">PA6_LED_D2</text>
<text x="30.2" y="54.3">PA4_M2_V</text>
<text x="35.8" y="59.4">PC4</text>
<text x="46.6" y="55.9">29</text>
<text x="46.6" y="58.4">31</text>
<text x="55.5" y="55.9">30</text>
<text x="55.5" y="58.4">32</text>
<text x="64.9" y="59.4">PC5</text>
<text x="64.9" y="56.9">PA7_LED_D3</text>
<text x="64.9" y="54.3">PA5_E2_CHA</text>
<text x="116.1" y="54.3">PC12_SER2_TX</text>
<text x="118.1" y="59.4">PA12_USB_P</text>
<text x="125" y="56.9">PC10</text>
<text x="138.1" y="55.9">29</text>
<text x="138.1" y="58.4">31</text>
<text x="147" y="55.9">30</text>
<text x="147" y="58.4">32</text>
<text x="156.4" y="59.4">PA11_USB_N</text>
<text x="156.4" y="56.9">PA15</text>
<text x="156.4" y="54.3">PC11</text>
<text x="25.8" y="61.9">PB0_FAN_PWM</text>
<text x="35.9" y="64.5">PE7</text>
<text x="46.6" y="61">33</text>
<text x="46.6" y="63.5">35</text>
<text x="55.5" y="61">34</text>
<text x="55.5" y="63.5">36</text>
<text x="64.9" y="64.5">PE8_MOT1_AUX</text>
<text x="64.9" y="61.9">PB1_FAN_IDX</text>
<text x="111.5" y="61.9">PA10_PWR_MOT_EN</text>
<text x="118" y="64.5">PA8_E1_CHA</text>
<text x="138.1" y="61">33</text>
<text x="138.1" y="63.5">35</text>
<text x="147" y="61">34</text>
<text x="147" y="63.5">36</text>
<text x="156.4" y="64.5">PC9_PWR_SBC_EN</text>
<text x="156.4" y="61.9">PA9_E1_CHB</text>
<text x="25.3" y="67">PE9_MOT2_AUX</text>
<text x="34.9" y="69.6">PE11</text>
<text x="46.6" y="66">37</text>
<text x="46.6" y="68.6">39</text>
<text x="46.6" y="71.1">41</text>
<text x="55.5" y="66">38</text>
<text x="55.5" y="68.6">40</text>
<text x="55.5" y="71.1">42</text>
<text x="64.9" y="69.6">PE12_TEMP1</text>
<text x="64.9" y="67">PE10</text>
<text x="112.9" y="67">PC8_TIM8_MOT2_P</text>
<text x="125.9" y="69.6">PC6</text>
<text x="138.1" y="66">37</text>
<text x="138.1" y="68.6">39</text>
<text x="138.1" y="71.1">41</text>
<text x="147" y="66">38</text>
<text x="147" y="68.6">40</text>
<text x="147" y="71.1">42</text>
<text x="156.4" y="67">PC7_TIM8_MOT1_P</text>
<text x="156.4" y="69.6">FSMC_D1/PD15</text>
<text x="26.7" y="77.2">PB11_I2C-SDA</text>
<text x="28" y="72.1">PE13_TEMP2</text>
<text x="28" y="74.6">PE15_TEMP4</text>
<text x="46.6" y="73.7">43</text>
<text x="46.6" y="76.2">45</text>
<text x="55.5" y="73.7">44</text>
<text x="55.5" y="76.2">46</text>
<text x="64.9" y="77.2">PB12_MOT1_EN</text>
<text x="64.9" y="74.6">PB10_I2C-SCL</text>
<text x="64.9" y="72.1">PE14_TEMP3</text>
<text x="111" y="74.6">PD12_EXTI12_E2_IDX</text>
<text x="115.2" y="77.2">FSMC_D15/PD10</text>
<text x="116.2" y="72.1">FSMC_D0/PD14</text>
<text x="138.1" y="73.7">43</text>
<text x="138.1" y="76.2">45</text>
<text x="147" y="73.7">44</text>
<text x="147" y="76.2">46</text>
<text x="156.4" y="77.2">PD9</text>
<text x="156.4" y="72.1">PD13</text>
<text x="156.4" y="74.6">PD11_EXTI11_E1_IDX</text>
<text x="34.8" y="79.7">PB13</text>
<text x="46.6" y="78.7">47</text>
<text x="55.5" y="78.7">48</text>
<text x="64.9" y="79.7">PB14_TIM8_MOT1_N</text>
<text x="116.2" y="79.7">FSMC_D13/PD8</text>
<text x="138.1" y="78.7">47</text>
<text x="147" y="78.7">48</text>
<text x="156.4" y="79.7">PB15_TIM8_MOT2_N</text>
<text x="10.3" y="85.9">B</text>
<text x="285.3" y="85.9">B</text>
<text x="92.2" y="103" transform="rotate(-90 92.2 103)">FSMC_D1/PD15</text>
<text x="107.4" y="103" transform="rotate(-90 107.4 103)">FSMC_D13/PD8</text>
<text x="109.9" y="103" transform="rotate(-90 109.9 103)">FSMC_D15/PD10</text>
<text x="73.4" y="109.8" transform="rotate(-90 73.4 109.8)">31</text>
<text x="75.9" y="109.8" transform="rotate(-90 75.9 109.8)">29</text>
<text x="78.5" y="109.8" transform="rotate(-90 78.5 109.8)">27</text>
<text x="81" y="109.8" transform="rotate(-90 81 109.8)">25</text>
<text x="83.6" y="109.8" transform="rotate(-90 83.6 109.8)">23</text>
<text x="86.1" y="109.8" transform="rotate(-90 86.1 109.8)">21</text>
<text x="88.6" y="109.8" transform="rotate(-90 88.6 109.8)">19</text>
<text x="91.2" y="109.8" transform="rotate(-90 91.2 109.8)">17</text>
<text x="93.7" y="109.8" transform="rotate(-90 93.7 109.8)">15</text>
<text x="96.3" y="109.8" transform="rotate(-90 96.3 109.8)">13</text>
<text x="98.8" y="109.8" transform="rotate(-90 98.8 109.8)">11</text>
<text x="101.3" y="109.3" transform="rotate(-90 101.3 109.3)">9</text>
<text x="103.9" y="109.3" transform="rotate(-90 103.9 109.3)">7</text>
<text x="106.4" y="109.3" transform="rotate(-90 106.4 109.3)">5</text>
<text x="109" y="109.3" transform="rotate(-90 109 109.3)">3</text>
<text x="111.5" y="109.3" transform="rotate(-90 111.5 109.3)">1</text>
<text x="73.4" y="118.7" transform="rotate(-90 73.4 118.7)">32</text>
<text x="75.9" y="118.7" transform="rotate(-90 75.9 118.7)">30</text>
<text x="78.5" y="118.7" transform="rotate(-90 78.5 118.7)">28</text>
<text x="81" y="118.7" transform="rotate(-90 81 118.7)">26</text>
<text x="83.6" y="118.7" transform="rotate(-90 83.6 118.7)">24</text>
<text x="86.1" y="118.7" transform="rotate(-90 86.1 118.7)">22</text>
<text x="88.6" y="118.7" transform="rotate(-90 88.6 118.7)">20</text>
<text x="91.2" y="118.7" transform="rotate(-90 91.2 118.7)">18</text>
<text x="93.7" y="118.7" transform="rotate(-90 93.7 118.7)">16</text>
<text x="96.3" y="118.7" transform="rotate(-90 96.3 118.7)">14</text>
<text x="98.8" y="118.7" transform="rotate(-90 98.8 118.7)">12</text>
<text x="101.3" y="118.7" transform="rotate(-90 101.3 118.7)">10</text>
<text x="103.9" y="118.2" transform="rotate(-90 103.9 118.2)">8</text>
<text x="106.4" y="118.2" transform="rotate(-90 106.4 118.2)">6</text>
<text x="109" y="118.2" transform="rotate(-90 109 118.2)">4</text>
<text x="111.5" y="118.2" transform="rotate(-90 111.5 118.2)">2</text>
<text x="10.3" y="135.9">C</text>
<text x="92.2" y="136.8" transform="rotate(-90 92.2 136.8)">FSMC_D0/PD14</text>
<text x="285.3" y="135.9">C</text>
<text x="61.7" y="149.9">4</text>
<text x="94.8" y="149.9">4</text>
<text x="130.3" y="149.9">4</text>
<text x="61.7" y="154.9">2</text>
<text x="61.7" y="152.4">3</text>
<text x="94.8" y="154.9">2</text>
<text x="94.8" y="152.4">3</text>
<text x="130.3" y="154.9">2</text>
<text x="130.3" y="152.4">3</text>
<text x="61.7" y="157.5">1</text>
<text x="94.8" y="157.5">1</text>
<text x="130.3" y="157.5">1</text>
<text x="94.8" y="177.8">4</text>
<text x="130.3" y="177.8">4</text>
<text x="10.3" y="185.9">D</text>
<text x="94.8" y="185.4">1</text>
<text x="94.8" y="182.9">2</text>
<text x="94.8" y="180.3">3</text>
<text x="130.3" y="185.4">1</text>
<text x="130.3" y="182.9">2</text>
<text x="130.3" y="180.3">3</text>
<text x="285.3" y="185.9">D</text>
<text x="35" y="199.9">1</text>
<text x="85" y="199.9">2</text>
<text x="135" y="199.9">3</text>
<text x="185" y="199.9">4</text>
<text x="235" y="199.9">5</text>
<text x="285" y="199.9">6</text>
</g>
<g font-size="1.8" fill="#008484">
<text x="51.1" y="16.2">J2</text>
<text x="142.5" y="16.2">J3</text>
<text x="227.1" y="14.4">Supply and Power</text>
<text x="33.9" y="21.6">+5V</text>
<text x="37.3" y="18.8">PinSocket_2x24_P2.54mm_Vertical</text>
<text x="67.1" y="21.6">+5V</text>
<text x="87.8" y="20.1">CPU</text>
<text x="124.2" y="21.6">+3V3</text>
<text x="128.7" y="18.8">PinSocket_2x24_P2.54mm_Vertical</text>
<text x="157.4" y="21.6">+3V3</text>
<text x="32.8" y="29.3">+3V3</text>
<text x="32.8" y="26.7">+3V3</text>
<text x="33.9" y="24.2">+5V</text>
<text x="67.1" y="24.2">+5V</text>
<text x="67.2" y="29.3">+3V3</text>
<text x="67.2" y="26.7">+3V3</text>
<text x="124.2" y="24.2">+3V3</text>
<text x="124.9" y="28.4">GND</text>
<text x="156.9" y="29.3">GND</text>
<text x="157.4" y="24.2">+3V3</text>
<text x="33.5" y="31.8">GND</text>
<text x="66.7" y="31.8">GND</text>
<text x="124.9" y="30.9">GND</text>
<text x="156.9" y="31.8">GND</text>
<text x="226" y="70.3">MOTOR</text>
<text x="71.6" y="101.2">+3V3</text>
<text x="110.5" y="101.2">GND</text>
<text x="170.2" y="99.8">+3V3</text>
<text x="176.9" y="99.9">+5V</text>
<text x="113.4" y="113.9">J1</text>
<text x="171.4" y="113.7" transform="rotate(-90 171.4 113.7)">TP7</text>
<text x="174.1" y="108.3" transform="rotate(-90 174.1 108.3)">TP6</text>
<text x="180.5" y="108.6" transform="rotate(-90 180.5 108.6)">TP8</text>
<text x="170.9" y="124.1">GND</text>
<text x="226.3" y="123.6">Analog</text>
<text x="70.5" y="126.8" transform="rotate(-90 70.5 126.8)">PinSocket_2x16_P2.54mm_Vertical</text>
<text x="71.2" y="126.6">GND</text>
<text x="75" y="127.9">GND</text>
<text x="65.6" y="153.7">J5</text>
<text x="98.6" y="153.7">J7</text>
<text x="134.2" y="153.7">J9</text>
<text x="50.5" y="156.3">+3V3</text>
<text x="66" y="156.3">CONN_01x04</text>
<text x="83.6" y="156.3">+3V3</text>
<text x="99" y="156.3">CONN_01x04</text>
<text x="119.1" y="156.3">+3V3</text>
<text x="134.6" y="156.3">CONN_01x04</text>
<text x="57.2" y="166">GND</text>
<text x="90.2" y="166">GND</text>
<text x="125.8" y="166">GND</text>
<text x="83.6" y="184.2">+3V3</text>
<text x="98.6" y="181.7">J8</text>
<text x="99" y="184.2">CONN_01x04</text>
<text x="119.1" y="184.2">+3V3</text>
<text x="134.3" y="181.7">J10</text>
<text x="134.6" y="184.2">CONN_01x04</text>
<text x="168.5" y="180.5" transform="rotate(-90 168.5 180.5)">TP4</text>
<text x="167.9" y="190.9">GND</text>
<text x="90.2" y="193.9">GND</text>
<text x="125.8" y="193.9">GND</text>
</g>
<g font-size="1.8">
<text x="200.7" y="17.7">PA10_PWR_MOT_EN</text>
<text x="200.7" y="22.8">PB8_PWR-REG-EN</text>
<text x="200.7" y="20.2">PC9_PWR_SBC_EN</text>
<text x="200.7" y="27.8">PB0_FAN_PWM</text>
<text x="200.7" y="30.4">PB1_FAN_IDX</text>
<text x="200.7" y="38">PA0_WKUP_MAIN_SUPPLY</text>
<text x="203.2" y="76.1">PA9_E1_CHB</text>
<text x="203.2" y="73.6">PA8_E1_CHA</text>
<text x="203.2" y="83.7">PA5_E2_CHA</text>
<text x="203.2" y="78.6">PD11_EXTI11_E1_IDX</text>
<text x="203.2" y="86.3">PA1_E2_CHB</text>
<text x="203.2" y="88.8">PD12_EXTI12_E2_IDX</text>
<text x="203.2" y="93.9">PC7_TIM8_MOT1_P</text>
<text x="203.2" y="99">PB12_MOT1_EN</text>
<text x="203.2" y="101.5">PE8_MOT1_AUX</text>
<text x="203.2" y="96.4">PB14_TIM8_MOT1_N</text>
<text x="203.2" y="106.6">PC8_TIM8_MOT2_P</text>
<text x="203.2" y="109.1">PB15_TIM8_MOT2_N</text>
<text x="203.2" y="111.7">PD3_MOT2_EN</text>
<text x="203.2" y="114.2">PE9_MOT2_AUX</text>
<text x="203.2" y="129.4">PC1_M2_CURRENT</text>
<text x="203.2" y="132">PA3_M1_V</text>
<text x="203.2" y="126.9">PC0_M1_CURRENT</text>
<text x="203.2" y="134.5">PA4_M2_V</text>
<text x="203.2" y="142.1">PE13_TEMP2</text>
<text x="203.2" y="139.6">PE12_TEMP1</text>
<text x="45.7" y="149.8">PB11_I2C-SDA</text>
<text x="78.7" y="149.8">PD1_CAN-TX</text>
<text x="111.8" y="149.8">PB6_USART1-TX</text>
<text x="203.2" y="144.7">PE14_TEMP3</text>
<text x="203.2" y="147.2">PE15_TEMP4</text>
<text x="45.7" y="152.3">PB10_I2C-SCL</text>
<text x="78.7" y="152.3">PD0_CAN-RX</text>
<text x="111.8" y="152.3">PB7_USART1-RX</text>
<text x="78.7" y="177.7">PC12_SER2_TX</text>
<text x="111.8" y="177.7">PD5_USART2-TX</text>
<text x="78.7" y="180.2">PD2_SER2_RX</text>
<text x="111.8" y="180.2">PD6_USART2-RX</text>
</g>
<g font-size="1.8" fill="#848400">
<text x="227.5" y="18.7">PWR_SBC_EN</text>
<text x="227.5" y="21.2">PWR_MOT_EN</text>
<text x="227.5" y="23.7">PWR_REG_EN</text>
<text x="227.5" y="28.8">PB0_FAN_PWM</text>
<text x="227.5" y="31.4">PB1_FAN_IDX</text>
<text x="227.5" y="39">ADC_MAIN_SUPPLY</text>
<text x="227.2" y="43.1">File: supply.kicad_sch</text>
<text x="227.5" y="74.5">PA8_E1_CHA</text>
<text x="227.5" y="77.1">PA9_E1_CHB</text>
<text x="88.7" y="82.5">File: cpu.kicad_sch</text>
<text x="227.5" y="79.6">PD11_EXTI11_E1_IDX</text>
<text x="227.5" y="84.7">PA5_E2_CHA</text>
<text x="227.5" y="89.8">PD12_EXTI12_E2_IDX</text>
<text x="227.5" y="87.2">PA1_E2_CHB</text>
<text x="227.5" y="94.9">PC7_TIM8_MOT1_P</text>
<text x="227.5" y="97.4">PB14_TIM8_MOT1_N</text>
<text x="227.5" y="99.9">PB12_MOT1_EN</text>
<text x="227.5" y="107.6">PC8_TIM8_MOT2_P</text>
<text x="227.5" y="102.5">PE8_MOT1_AUX</text>
<text x="227.5" y="112.6">PD3_MOT2_EN</text>
<text x="227.5" y="110.1">PB15_TIM8_MOT2_N</text>
<text x="227.2" y="119.3">File: motor.kicad_sch</text>
<text x="227.5" y="115.2">PE9_MOT2_AUX</text>
<text x="227.5" y="130.4">PC1_M2_CURRENT</text>
<text x="227.5" y="127.9">PC0_M1_CURRENT</text>
<text x="227.5" y="135.5">PA4_M2_V</text>
<text x="227.5" y="133">PA3_M1_V</text>
<text x="227.5" y="140.6">PE12_TEMP1</text>
<text x="227.5" y="143.1">PE13_TEMP2</text>
<text x="227.5" y="148.2">PE15_TEMP4</text>
<text x="227.5" y="145.7">PE14_TEMP3</text>
<text x="227.2" y="152.4">File: Analog.kicad_sch</text>
</g>
</svg>
